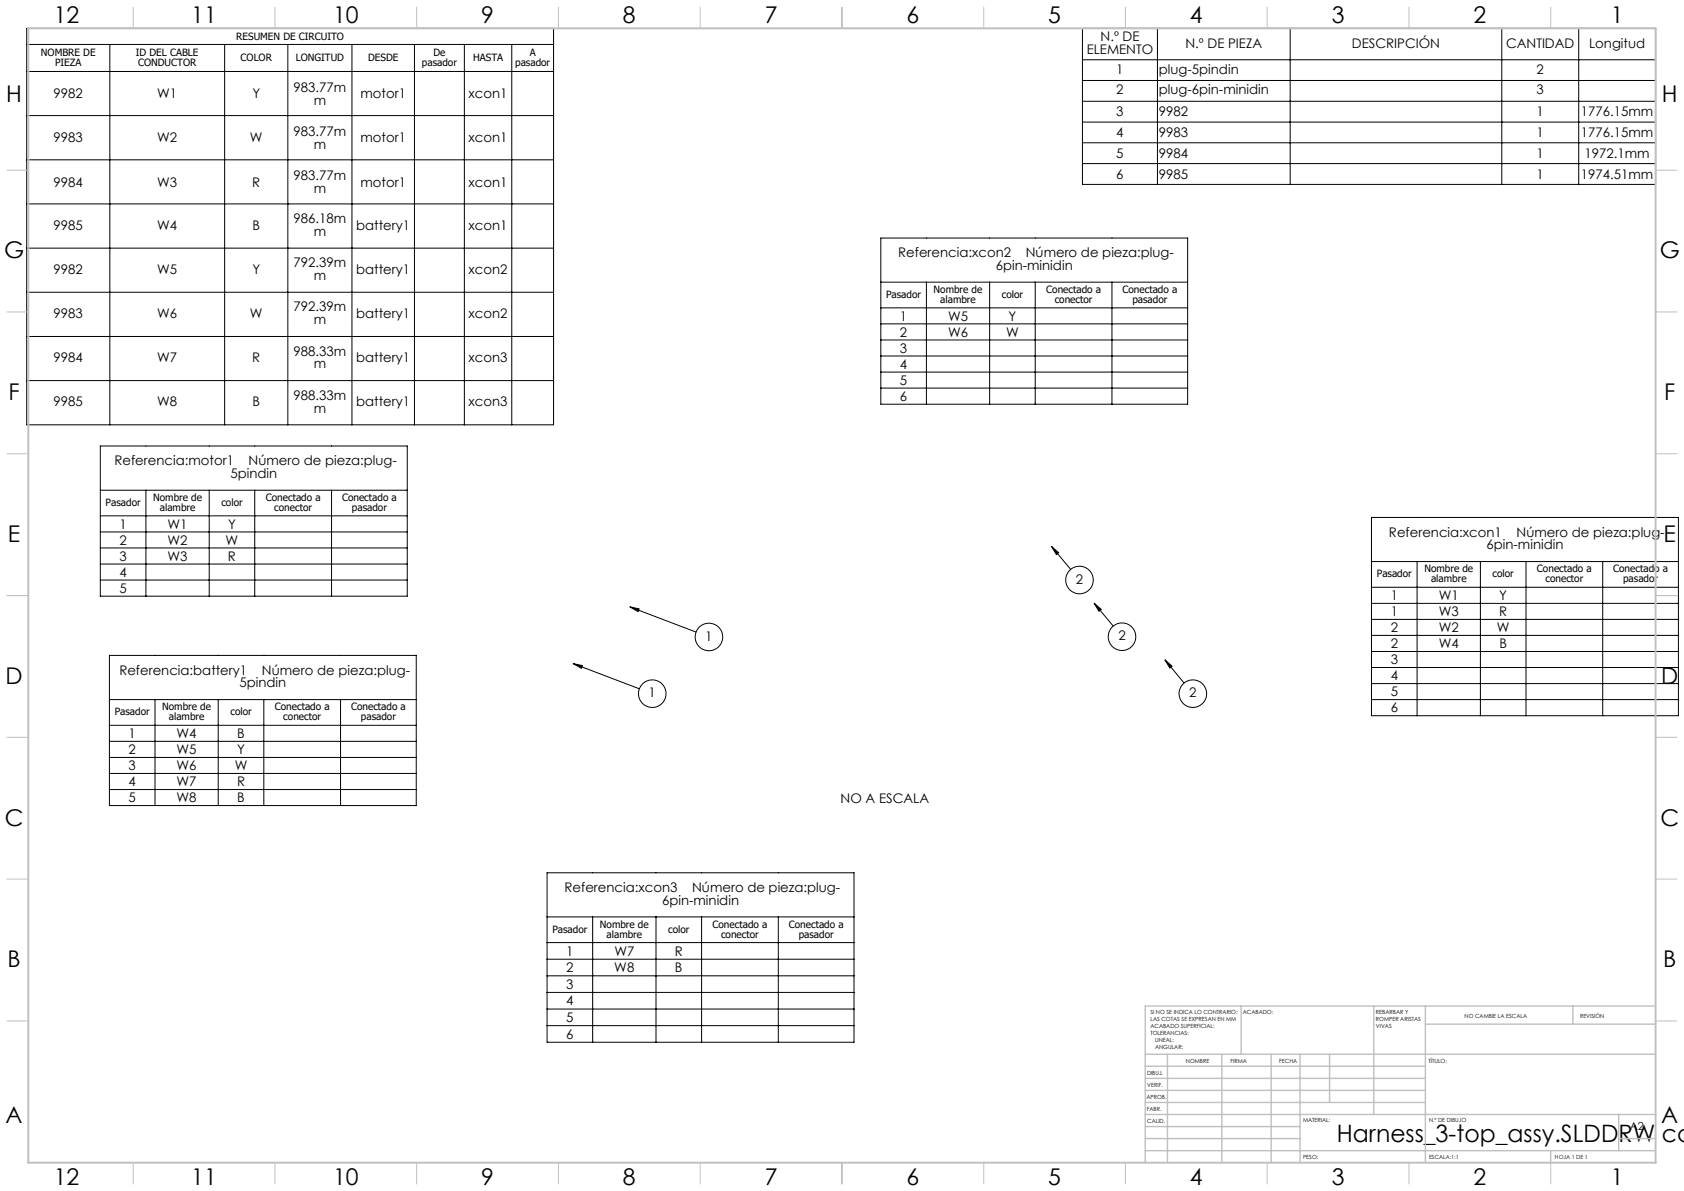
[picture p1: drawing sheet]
<svg xmlns="http://www.w3.org/2000/svg" width="594mm" height="420mm" viewBox="0 0 594 420" stroke-linecap="round" stroke-linejoin="round" font-family="sans-serif">
<g fill="none" stroke="#000" stroke-width=".35">
<path d="M9.4 10h185.9v139.8h-185.9zM9.4 15.7h185.9M38.7 15.7v134.1M79.2 15.7v134.1M101.5 15.7v134.1M124.1 15.7v134.1M146.2 15.7v134.1M163.8 15.7v134.1M180.5 15.7v134.1M381.8 10h202.2v55h-202.2zM408.3 10v55M455.1 10v55"/>
<path d="M529.7 10v55M556.9 10v55M9.4 25.2h185.9M381.8 21.1h202.2M381.8 28.4h202.2M381.8 35.7h202.2M9.4 40.8h185.9M9.4 56.4h185.9M381.8 43.1h202.2M381.8 50.4h202.2M381.8 57.7h202.2M9.4 71.9h185.9"/>
<path d="M9.4 87.5h185.9M310.7 83.9h108.2v58.6h-108.2zM310.7 99.5h108.2M326.8 99.5v43M349.1 99.5v43M365.2 99.5v43M392.2 99.5v43M9.4 103.1h185.9M9.4 118.7h185.9M310.7 108.6h108.2M310.7 114.2h108.2M310.7 119.9h108.2"/>
<path d="M9.4 134.2h185.9M310.7 125.5h108.2M310.7 131.2h108.2M310.7 136.9h108.2M35.4 157.3h108.3v52.9h-108.3zM35.4 172.9h108.3M51.5 172.9v37.3M73.8 172.9v37.3M89.9 172.9v37.3M116.9 172.9v37.3M35.4 181.9h108.3M35.4 187.6h108.3"/>
<path d="M35.4 193.2h108.3M35.4 198.9h108.3M370.9 192.7l6.8 8.1M370.9 192.7l2.5 2.2-.8 .7zM483.8 182.5h108.2v69.9h-108.2zM483.8 198h108.2M499.9 198v54.4M522.2 198v54.4M538.3 198v54.4M565.3 198v54.4M35.4 204.6h108.3M222.2 214l23.3 8.9"/>
<path d="M222.2 214l3.2 .7-.3 1zM385.9 212.7l6.8 8.1M385.9 212.7l2.5 2.2-.8 .7zM483.8 207.1h108.2M483.8 212.8h108.2M483.8 218.4h108.2M38.6 231.1h108.2v53h-108.2zM202.2 234l23.3 8.9M202.2 234l3.2 .7-.3 1zM410.9 232.7l6.8 8.2M410.9 232.7l2.5 2.2-.8 .7zM483.8 224.1h108.2"/>
<path d="M483.8 229.7h108.2M483.8 235.4h108.2M38.6 246.7h108.2M38.6 255.8h108.2M54.7 246.7v37.4M77 246.7v37.4M93.1 246.7v37.4M120.1 246.7v37.4M483.8 246.7h108.2M483.8 241.1h108.2M38.6 261.4h108.2M38.6 267.1h108.2"/>
<path d="M38.6 272.8h108.2M38.6 278.4h108.2M193 307.8h108.2v59.7h-108.2zM193 323.3h108.2M193 332.4h108.2M193 338.3h108.2M209.1 323.3v44.2M231.4 323.3v44.2M247.5 323.3v44.2M274.5 323.3v44.2M193 344.1h108.2M193 350h108.2"/>
<path d="M193 355.8h108.2M193 361.7h108.2"/>
<circle cx="380.8" cy="204.5" r="4.9"/>
<circle cx="250.1" cy="224.6" r="4.9"/>
<circle cx="395.8" cy="224.5" r="4.9"/>
<circle cx="230.1" cy="244.6" r="4.9"/>
<circle cx="420.8" cy="244.6" r="4.9"/>
</g>
<g fill="none" stroke="#c0c0c0" stroke-width=".35">
<path d="M47 2.5v7.5M97 2.5v7.5M147 2.5v7.5M197 2.5v7.5M247 2.5v7.5M297 2.5v7.5M347 2.5v7.5M397 2.5v7.5M447 2.5v7.5M497 2.5v7.5M547 2.5v7.5M2.5 60h7.5"/>
<path d="M584 60h7.5M2.5 110h7.5M584 110h7.5M2.5 160h7.5M584 160h7.5M2.5 210h7.5M584 210h7.5M2.5 260h7.5M584 260h7.5M2.5 310h7.5M584 310h7.5M2.5 360h7.5"/>
<path d="M584 360h7.5M47 410v7.5M97 410v7.5M147 410v7.5M197 410v7.5M247 410v7.5M297 410v7.5M347 410v7.5M397 410v7.5M447 410v7.5M497 410v7.5M547 410v7.5"/>
</g>
<g fill="none" stroke="#c0c0c0" stroke-width=".5">
<path d="M437.8 354.8v17M484.6 354.8v38.2M502.8 354.8v55.2M554.8 354.8v6.4M584 354.8h-180v55.2M404 371.8h180M404 376h98.8M411.8 371.8v38.2M431 371.8v38.2M448.4 371.8v38.2M458.6 371.8v38.2M469 371.8v17"/>
<path d="M502.8 361.2h81.2M404 388.8h98.8M404 384.5h98.8M404 380.3h98.8M404 397.3h54.6M404 393h180M571 393v12.8M404 405.8h180M404 401.5h54.6M547 405.8v4.2M571 401.5h13"/>
</g>
<path d="M10 10h574v400h-574z" fill="none" stroke="#c0c0c0" stroke-width=".7"/>
<path d="M202.2 234l3.2 .7-.3 1zM222.2 214l3.2 .7-.3 1zM410.9 232.7l2.5 2.2-.8 .7zM385.9 212.7l2.5 2.2-.8 .7zM370.9 192.7l2.5 2.2-.8 .7z" fill="#000"/>
<text font-size="8.5" x="471.6" y="402.7">Harness_3-top_assy.SLDDRW ca</text>
<g font-size="8.1">
<text x="19" y="8">12</text>
<text x="67.5" y="8">11</text>
<text x="117.5" y="8">10</text>
<text x="169.7" y="8">9</text>
<text x="219.7" y="8">8</text>
<text x="269.7" y="8">7</text>
<text x="319.7" y="8">6</text>
<text x="369.7" y="8">5</text>
<text x="419.7" y="8">4</text>
<text x="469.7" y="8">3</text>
<text x="519.7" y="8">2</text>
<text x="568.2" y="8">1</text>
<text x="2.2" y="36.1">H</text>
<text x="586.2" y="36.1">H</text>
<text x="1.4" y="91.1">G</text>
<text x="585.4" y="91.1">G</text>
<text x="3" y="141.1">F</text>
<text x="587" y="141.1">F</text>
<text x="2.8" y="191.1">E</text>
<text x="586.8" y="191.1">E</text>
<text x="2" y="241.1">D</text>
<text x="586" y="241.1">D</text>
<text x="1.7" y="291.1">C</text>
<text x="585.7" y="291.1">C</text>
<text x="2.7" y="341.1">B</text>
<text x="586.7" y="341.1">B</text>
<text x="2" y="396.1">A</text>
<text x="586" y="396.1">A</text>
<text x="19" y="418">12</text>
<text x="67.5" y="418">11</text>
<text x="117.5" y="418">10</text>
<text x="169.7" y="418">9</text>
<text x="219.7" y="418">8</text>
<text x="269.7" y="418">7</text>
<text x="319.7" y="418">6</text>
<text x="369.7" y="418">5</text>
<text x="419.7" y="418">4</text>
<text x="469.7" y="418">3</text>
<text x="519.7" y="418">2</text>
<text x="568.2" y="418">1</text>
</g>
<g font-size="4.7">
<text x="388.2" y="14.5">N.º DE</text>
<text x="418.2" y="16.8">N.º DE PIEZA</text>
<text x="476.9" y="16.8">DESCRIPCIÓN</text>
<text x="531.2" y="16.8">CANTIDAD</text>
<text x="560.6" y="16.8">Longitud</text>
<text x="383.3" y="19">ELEMENTO</text>
<text x="393.8" y="26">1</text>
<text x="408.8" y="26">plug-5pindin</text>
<text x="542" y="26">2</text>
<text x="18.9" y="34.6">9982</text>
<text x="55.4" y="34.6">W1</text>
<text x="89" y="34.6">Y</text>
<text x="103.6" y="32.4">983.77m</text>
<text x="127.2" y="34.6">motor1</text>
<text x="165.3" y="34.6">xcon1</text>
<text x="393.8" y="33.3">2</text>
<text x="408.8" y="33.3">plug-6pin-minidin</text>
<text x="542" y="33.3">3</text>
<text x="110.7" y="36.9">m</text>
<text x="393.8" y="41.1">3</text>
<text x="408.8" y="41.1">9982</text>
<text x="542" y="41.1">1</text>
<text x="557.6" y="41.1">1776.15mm</text>
<text x="103.6" y="48">983.77m</text>
<text x="18.9" y="50.2">9983</text>
<text x="55.4" y="50.2">W2</text>
<text x="88.2" y="50.2">W</text>
<text x="110.7" y="52.5">m</text>
<text x="127.2" y="50.2">motor1</text>
<text x="165.3" y="50.2">xcon1</text>
<text x="393.8" y="48.4">4</text>
<text x="408.8" y="48.4">9983</text>
<text x="542" y="48.4">1</text>
<text x="557.6" y="48.4">1776.15mm</text>
<text x="393.8" y="55.7">5</text>
<text x="408.8" y="55.7">9984</text>
<text x="542" y="55.7">1</text>
<text x="558.9" y="55.7">1972.1mm</text>
<text x="18.9" y="65.8">9984</text>
<text x="55.4" y="65.8">W3</text>
<text x="89" y="65.8">R</text>
<text x="103.6" y="63.5">983.77m</text>
<text x="127.2" y="65.8">motor1</text>
<text x="165.3" y="65.8">xcon1</text>
<text x="393.8" y="63">6</text>
<text x="408.8" y="63">9985</text>
<text x="542" y="63">1</text>
<text x="557.6" y="63">1974.51mm</text>
<text x="110.7" y="68.1">m</text>
<text x="18.9" y="80.9">9985</text>
<text x="55.4" y="80.9">W4</text>
<text x="89.1" y="80.9">B</text>
<text x="103.6" y="78.7">986.18m</text>
<text x="110.7" y="83.2">m</text>
<text x="125.7" y="80.9">battery1</text>
<text x="165.3" y="80.9">xcon1</text>
<text x="103.6" y="94.3">792.39m</text>
<text x="316.8" y="90.7">Referencia:xcon2</text>
<text x="351.2" y="95.2">6pin-minidin</text>
<text x="361.8" y="90.7">Número de pieza:plug-</text>
<text x="18.9" y="96.5">9982</text>
<text x="55.4" y="96.5">W5</text>
<text x="89" y="96.5">Y</text>
<text x="110.7" y="98.8">m</text>
<text x="125.7" y="96.5">battery1</text>
<text x="165.3" y="96.5">xcon2</text>
<text x="18.9" y="112.1">9983</text>
<text x="55.4" y="112.1">W6</text>
<text x="88.1" y="112.1">W</text>
<text x="103.5" y="109.8">792.39m</text>
<text x="125.6" y="112.1">battery1</text>
<text x="165.3" y="112.1">xcon2</text>
<text x="317.4" y="113.1">1</text>
<text x="334.4" y="113.1">W5</text>
<text x="355.7" y="113.1">Y</text>
<text x="110.7" y="114.4">m</text>
<text x="317.4" y="118.7">2</text>
<text x="334.4" y="118.7">W6</text>
<text x="354.9" y="118.7">W</text>
<text x="103.5" y="125.4">988.33m</text>
<text x="317.4" y="124.4">3</text>
<text x="18.9" y="127.7">9984</text>
<text x="55.4" y="127.7">W7</text>
<text x="89" y="127.7">R</text>
<text x="110.7" y="129.9">m</text>
<text x="125.6" y="127.7">battery1</text>
<text x="165.3" y="127.7">xcon3</text>
<text x="317.4" y="130">4</text>
<text x="317.4" y="135.7">5</text>
<text x="18.9" y="143.3">9985</text>
<text x="55.4" y="143.3">W8</text>
<text x="89" y="143.3">B</text>
<text x="103.5" y="141">988.33m</text>
<text x="125.6" y="143.3">battery1</text>
<text x="165.3" y="143.3">xcon3</text>
<text x="317.4" y="141.4">6</text>
<text x="110.7" y="145.5">m</text>
<text x="40.4" y="164">Referencia:motor1</text>
<text x="87.7" y="164">Número de pieza:plug-</text>
<text x="81.3" y="168.6">5pindin</text>
<text x="42.2" y="186.4">1</text>
<text x="59.1" y="186.4">W1</text>
<text x="80.5" y="186.4">Y</text>
<text x="489.9" y="189.2">Referencia:xcon1</text>
<text x="534.9" y="189.2">Número de pieza:plug-</text>
<text x="42.2" y="192.1">2</text>
<text x="42.2" y="197.7">3</text>
<text x="59.1" y="192.1">W2</text>
<text x="59.1" y="197.7">W3</text>
<text x="79.6" y="192.1">W</text>
<text x="80.4" y="197.7">R</text>
<text x="524.3" y="193.8">6pin-minidin</text>
<text x="42.1" y="203.4">4</text>
<text x="42.1" y="209.1">5</text>
<text x="379.5" y="205.8">2</text>
<text x="490.5" y="211.6">1</text>
<text x="507.5" y="211.6">W1</text>
<text x="528.9" y="211.6">Y</text>
<text x="490.5" y="217.3">1</text>
<text x="507.5" y="217.3">W3</text>
<text x="528.8" y="217.3">R</text>
<text x="248.8" y="225.9">1</text>
<text x="394.5" y="225.8">2</text>
<text x="490.5" y="222.9">2</text>
<text x="507.5" y="222.9">W2</text>
<text x="528" y="222.9">W</text>
<text x="490.5" y="228.6">2</text>
<text x="507.5" y="228.6">W4</text>
<text x="528.9" y="228.6">B</text>
<text x="42.1" y="237.9">Referencia:battery1</text>
<text x="92.4" y="237.9">Número de pieza:plug-</text>
<text x="490.5" y="234.2">3</text>
<text x="490.5" y="239.9">4</text>
<text x="84.5" y="242.4">5pindin</text>
<text x="228.8" y="245.9">1</text>
<text x="419.5" y="245.9">2</text>
<text x="490.5" y="245.6">5</text>
<text x="490.5" y="251.2">6</text>
<text x="45.3" y="260.3">1</text>
<text x="62.3" y="260.3">W4</text>
<text x="83.7" y="260.3">B</text>
<text x="45.3" y="265.9">2</text>
<text x="62.3" y="265.9">W5</text>
<text x="83.6" y="265.9">Y</text>
<text x="45.3" y="271.6">3</text>
<text x="62.3" y="271.6">W6</text>
<text x="82.8" y="271.6">W</text>
<text x="45.3" y="277.2">4</text>
<text x="62.3" y="277.2">W7</text>
<text x="83.6" y="277.2">R</text>
<text x="45.3" y="282.9">5</text>
<text x="62.3" y="282.9">W8</text>
<text x="83.7" y="282.9">B</text>
<text x="296.5" y="283.1">NO A ESCALA</text>
<text x="199.1" y="314.5">Referencia:xcon3</text>
<text x="244.2" y="314.5">Número de pieza:plug-</text>
<text x="233.5" y="319.1">6pin-minidin</text>
<text x="199.7" y="337">1</text>
<text x="216.7" y="337">W7</text>
<text x="238" y="337">R</text>
<text x="199.7" y="342.9">2</text>
<text x="216.7" y="342.9">W8</text>
<text x="238.1" y="342.9">B</text>
<text x="199.7" y="348.7">3</text>
<text x="199.7" y="354.6">4</text>
<text x="199.7" y="360.4">5</text>
<text x="199.7" y="366.3">6</text>
</g>
<text font-size="3.9" x="574.9" y="398.5">A2</text>
<g font-size="3.5">
<text x="83.3" y="14.3">RESUMEN DE CIRCUITO</text>
<text x="14.4" y="19.7">NOMBRE DE</text>
<text x="19.4" y="23.2">PIEZA</text>
<text x="47.9" y="19.7">ID DEL CABLE</text>
<text x="48.7" y="23.2">CONDUCTOR</text>
<text x="84.9" y="21.4">COLOR</text>
<text x="104.3" y="21.4">LONGITUD</text>
<text x="129.8" y="21.4">DESDE</text>
<text x="148.8" y="23.2">pasador</text>
<text x="152.9" y="19.7">De</text>
<text x="166.9" y="21.4">HASTA</text>
<text x="181.7" y="23.2">pasador</text>
<text x="186.9" y="19.7">A</text>
<text x="312.6" y="105">Pasador</text>
<text x="329.3" y="103.3">Nombre de</text>
<text x="331.7" y="106.8">alambre</text>
<text x="353.4" y="105">color</text>
<text x="369" y="103.3">Conectado a</text>
<text x="372" y="106.8">conector</text>
<text x="395.9" y="103.3">Conectado a</text>
<text x="399.4" y="106.8">pasador</text>
<text x="37.3" y="178.4">Pasador</text>
<text x="54" y="176.6">Nombre de</text>
<text x="78.1" y="178.4">color</text>
<text x="93.8" y="176.6">Conectado a</text>
<text x="120.6" y="176.6">Conectado a</text>
<text x="56.4" y="180.2">alambre</text>
<text x="96.7" y="180.2">conector</text>
<text x="124.1" y="180.2">pasador</text>
<text x="485.7" y="203.6">Pasador</text>
<text x="502.4" y="201.8">Nombre de</text>
<text x="526.5" y="203.6">color</text>
<text x="542.1" y="201.8">Conectado a</text>
<text x="569" y="201.8">Conectado a</text>
<text x="504.8" y="205.3">alambre</text>
<text x="545.1" y="205.3">conector</text>
<text x="572.5" y="205.3">pasador</text>
<text x="57.2" y="250.5">Nombre de</text>
<text x="96.9" y="250.5">Conectado a</text>
<text x="123.8" y="250.5">Conectado a</text>
<text x="40.5" y="252.2">Pasador</text>
<text x="59.6" y="254">alambre</text>
<text x="81.3" y="252.2">color</text>
<text x="99.9" y="254">conector</text>
<text x="127.3" y="254">pasador</text>
<text x="194.9" y="328.9">Pasador</text>
<text x="211.6" y="327.1">Nombre de</text>
<text x="235.7" y="328.9">color</text>
<text x="251.3" y="327.1">Conectado a</text>
<text x="278.2" y="327.1">Conectado a</text>
<text x="214" y="330.6">alambre</text>
<text x="254.3" y="330.6">conector</text>
<text x="281.7" y="330.6">pasador</text>
</g>
<g font-size="2">
<text x="405.8" y="357.6">SI NO SE INDICA LO CONTRARIO:</text>
<text x="438.4" y="357.6">ACABADO:</text>
<text x="485.3" y="357.5">REBARBAR Y</text>
<text x="485.3" y="360">ROMPER ARISTAS</text>
<text x="516.6" y="359">NO CAMBIE LA ESCALA</text>
<text x="557.3" y="359.2">REVISIÓN</text>
<text x="405.8" y="360.1">LAS COTAS SE EXPRESAN EN MM</text>
<text x="405.8" y="362.6">ACABADO SUPERFICIAL:</text>
<text x="405.8" y="365.1">TOLERANCIAS:</text>
<text x="485.3" y="362.5">VIVAS</text>
<text x="407.4" y="367.6">LINEAL:</text>
<text x="407.4" y="370.1">ANGULAR:</text>
<text x="418.3" y="375">NOMBRE</text>
<text x="434" y="374.9">FIRMA</text>
<text x="451.2" y="374.9">FECHA</text>
<text x="503.9" y="374.9">TÍTULO:</text>
<text x="404.6" y="379.1">DIBUJ.</text>
<text x="404.7" y="383.3">VERIF.</text>
<text x="404.4" y="387.4">APROB.</text>
<text x="404.5" y="391.8">FABR.</text>
<text x="459.6" y="395.5">MATERIAL:</text>
<text x="504.1" y="395.5">N.º DE DIBUJO</text>
<text x="404.7" y="396.1">CALID.</text>
<text x="459.6" y="408.5">PESO:</text>
<text x="504.1" y="408.6">ESCALA:1:1</text>
<text x="548.5" y="408.6">HOJA 1 DE 1</text>
</g>
</svg>
